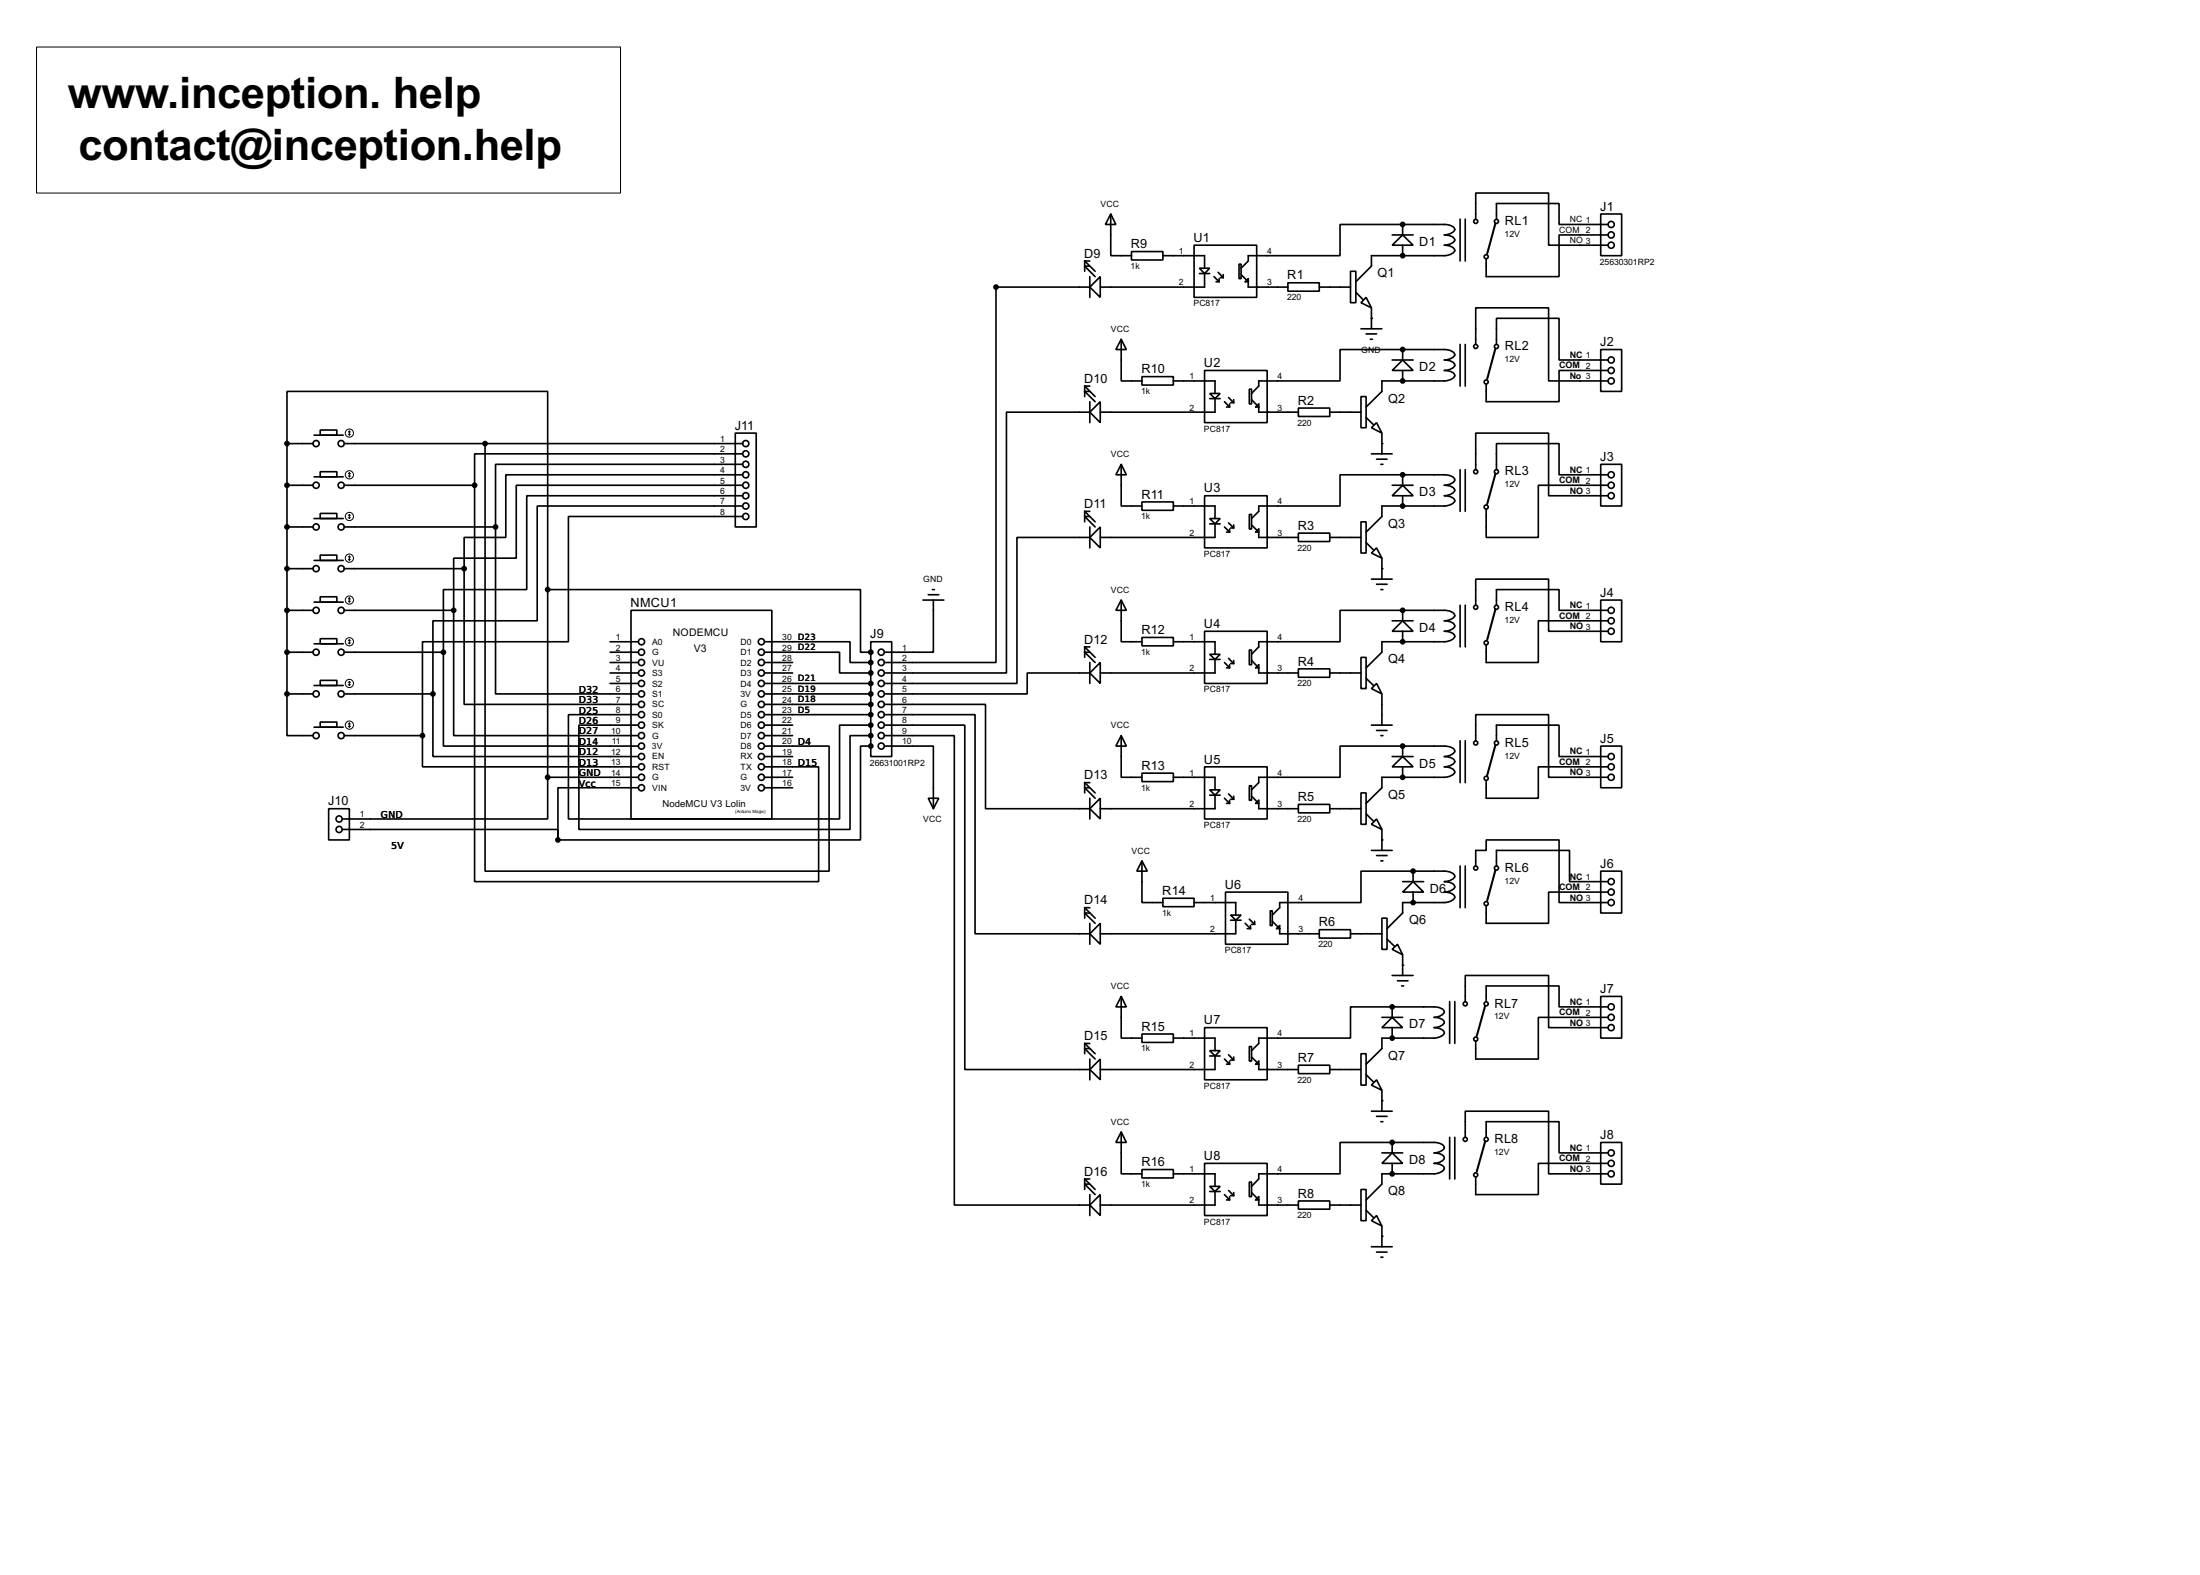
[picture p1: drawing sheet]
<svg xmlns="http://www.w3.org/2000/svg" width="536mm" height="383mm" viewBox="0 0 536 383" stroke-linecap="round" stroke-linejoin="round" font-family="sans-serif">
<g fill="none" stroke="#000" stroke-width=".4">
<path d="M270.6 52.1l1.2 2.6h-2.5zM270.6 52.1v10.2h5M290.9 59.7h15.2v12.7h-15.2zM339.1 59.7l2.6-2.5 2.5 2.5zM339.1 57.2h5.1M341.7 54.7h-15.3v7.6h-22.3v1.3l-1.8 1.7M341.7 54.7h10.7a2.03 2.03 0 0 1 2 1.2 2.7 2.7 0 0 1-2.6 1.3h.6a2.03 2.03 0 0 1 2 1.3 2.68 2.68 0 0 1-2.6 1.2h.6a2.06 2.06 0 0 1 2 1.3 2.68 2.68 0 0 1-2.6 1.3h-17.7v2.5l-3.8 3.8M341.7 54.7v2.5M341.7 59.7v2.6M355.7 53.4v10.2M356.9 53.4v10.2M359.5 53.4v-6.4h17.7v12.7h14.5"/>
<path d="M364.5 53.4v-3.8h15.3v5.1h11.9M389.9 52.1h5.1v10.2h-5.1zM391.7 57.2h-11.9v10.2h-17.8v-4.4M264.2 63.6l2.6 2.5M264.2 63.6h1.3M264.2 63.6v2.5M265.5 69.9h-22.9v91.4h-27.2M265.5 67.4v5M265.5 64.8h-1.3l2.6 2.6M268 67.4v5l-2.5-2.5zM275.6 61.3h7.7v2h-7.7zM283.3 62.3h10.1v3"/>
<path d="M292.2 65.3h2.5l-1.3 1.3zM292.2 66.6h2.5M293.4 66.6v3.3h-25.4M295.7 67.4l1.3 1.2M296.2 68.6h.8M296.7 66.3l1.3 1.3M297 67.9v.7M297.2 67.6h.8M298 66.9v.7M301.8 64.3h.5v3.6h-.5zM302.3 66.9l1.8 1.7h-.8l.8-.7v2h9.6M313.7 68.9h7.7v2h-7.7z"/>
<path d="M321.4 69.9h7.6M329 66.1h1.3v7.6h-1.3zM330.3 71.2l1.7 1.8M332.8 72.4l1.3 2.6-2.6-1.3zM334.1 75v5.1M264.2 94v2.6M264.2 94l2.6 2.6M264.2 94h1.3M265.5 97.8v5.1M265.5 95.3h-1.3l2.6 2.5M268 97.8v5.1l-2.5-2.5zM273.1 82.6l1.3 2.5h-2.6z"/>
<path d="M273.1 82.6v10.2h5.1M278.2 91.7h7.6v2.1h-7.6zM285.8 92.8h10.2v3M293.4 90.2h15.3v12.7h-15.3zM294.7 95.8h2.5l-1.2 1.3zM294.7 97.1h2.5M296 97.1v3.3h-28M298.3 97.8l1.2 1.3M298.8 99.1h.7M299.3 96.8l1.2 1.3M299.5 98.4v.7M299.8 98.1h.7"/>
<path d="M300.5 97.3v.8M304.3 94.8h.6v3.6h-.6zM304.9 97.3l1.7 1.8h-.7l.7-.7v2h9.7M316.3 99.4h7.6v2h-7.6zM331.5 96.6h1.3v7.6h-1.3zM331.5 80.1h5.1M332.8 81.3h2.5M333.8 82.6h.5M339.1 87.7h5.1M341.7 87.7l2.5 2.5h-5.1zM341.7 85.1h-15.3v7.7h-19.8v1.2l-1.7 1.8M341.7 85.1h10.7a2.06 2.06 0 0 1 2 1.3 2.68 2.68 0 0 1-2.6 1.3h.6a2 2 0 0 1 2 1.3 2.68 2.68 0 0 1-2.6 1.2h.6a2.03 2.03 0 0 1 2 1.3 2.61 2.61 0 0 1-2.6 1.3h-15.2v2.5l-3.8 3.8"/>
<path d="M341.7 85.1v2.6M341.7 90.2v2.6M355.7 83.9v10.1M356.9 83.9v10.1M359.5 83.9v-8.9h17.7v17.8h14.5M364.5 83.9v-6.4h15.3v10.2h11.9M389.9 85.1h5.1v10.2h-5.1zM391.7 90.2h-11.9v7.6h-17.8v-4.3M69.9 108v-12.7h63.5v48.3M69.9 118.2h6.4M69.9 108v61M69.9 108h6.4"/>
<path d="M76.5 116.1h7.1M76.5 106h7.1M78 114.9h4.1v1.2h-4.1zM78 104.7h4.1v1.3h-4.1zM83.9 118.2h31.7M83.9 108h97M115.6 118.2v96.5h83.8v-28h-13.2M118.2 108v104.1h83.8v-30.4h-15.8M179.1 105.5h5.1v22.8h-5.1zM180.9 110.5h-65.3v7.7M180.9 113.1h-60.2v15.2M180.9 115.6h-57.7v15.3h-10.1v7.6"/>
<path d="M180.9 118.2h-55.1v17.7h-15.3v12.7M265.5 100.4h-20.3v63.5h-29.8M273.1 113.1l1.3 2.5h-2.6zM273.1 113.1v10.1h5.1M323.9 100.4h7.6M332.8 101.7l1.8 1.7M334.1 104.2l1.2-1.3 1.3 2.6zM334.1 110.5h5M335.3 111.8h2.6M336.4 113.1h.5M336.6 105.5v5M339.1 118.2h5.1"/>
<path d="M341.7 118.2l2.5 2.5h-5.1zM341.7 115.6h-15.3v7.6h-19.8v1.3l-1.7 1.8M341.7 115.6h10.7a2.03 2.03 0 0 1 2 1.3 2.61 2.61 0 0 1-2.6 1.3h.6a2.03 2.03 0 0 1 2 1.2 2.7 2.7 0 0 1-2.6 1.3h.6a2.03 2.03 0 0 1 2 1.3 2.68 2.68 0 0 1-2.6 1.2h-15.2v2.6l-3.8 3.8M341.7 115.6v2.6M355.7 114.4v10.1M356.9 114.4v10.1M359.5 114.4v-8.9h17.7v15.2h14.5M364.5 114.4v-6.4h15.3v7.6h11.9M389.9 113.1h5.1v10.1h-5.1zM391.7 118.2h-17v12.7h-12.7v-6.9M69.9 128.3h6.4M69.9 138.5h6.4"/>
<path d="M76.5 126.3h7.1M76.5 136.5h7.1M78 125h4.1v1.3h-4.1zM78 135.2h4.1v1.3h-4.1zM83.9 128.3h36.8M83.9 138.5h29.2M113.1 138.5v33h42.4M120.7 128.3v40.7h34.8M180.9 120.7h-52.6v22.9h-20.3v15.2M180.9 123.2h-50v28h-25.4v17.8M180.9 125.8h-42.4v30.5h-35.6v22.8M264.2 124.5v2.6"/>
<path d="M264.2 124.5l2.6 2.6M264.2 124.5h1.3M265.5 130.9h-17.8v35.5h-32.3M265.5 128.3v5.1M265.5 125.8h-1.3l2.6 2.5M268 128.3v5.1l-2.5-2.5zM278.2 122.2h7.6v2.1h-7.6zM285.8 123.2h10.2v3.1M293.4 120.7h15.3v12.7h-15.3zM294.7 126.3h2.5l-1.2 1.3zM294.7 127.6h2.5M296 127.6v3.3h-28"/>
<path d="M298.3 128.3l1.2 1.3M298.8 129.6h.7M299.3 127.3l1.2 1.3M299.5 128.8v.8M299.8 128.6h.7M300.5 127.8v.8M304.3 125.3h.6v3.5h-.6zM304.9 127.8l1.7 1.8h-.7l.7-.8v2.1h9.7M316.3 129.8h7.6v2.1h-7.6zM323.9 130.9h7.6M331.5 127.1h1.3v7.6h-1.3zM332.8 132.1l1.8 1.8"/>
<path d="M334.1 134.7l1.2-1.3 1.3 2.5zM336.6 135.9v5.1M341.7 120.7v2.5M69.9 148.6h6.4M69.9 158.8h6.4M76.5 146.6h7.1M76.5 156.8h7.1M78 145.3h4.1v1.3h-4.1zM78 155.5h4.1v1.3h-4.1zM83.9 148.6h26.6M83.9 158.8h24.1M108 158.8v22.9h47.5"/>
<path d="M110.5 148.6v30.5h45M133.4 143.6h76.2v15.2h2.5M133.4 143.6v45.7M148.6 156.3h6.9M148.6 158.8h6.9M153.7 148.6h34.3v50.8h-34.3zM186.2 156.3h20.9v5h5M186.2 158.8h18.3v5.1h7.6M212.1 156.3h5.1v27.9h-5.1zM224.8 146.1h5.1M226.1 144.8h2.6M227.1 143.6h.5"/>
<path d="M227.4 146.1v12.7h-12M264.2 157.5v2.6M264.2 157.5l2.6 2.6M264.2 157.5h1.3M265.5 158.8h-1.3l2.6 2.5M273.1 146.1l1.3 2.5h-2.6zM273.1 146.1v10.2h5.1M278.2 155.2h7.6v2.1h-7.6zM285.8 156.3h10.2v3M293.4 153.7h15.3v12.7h-15.3zM294.7 159.3h2.5l-1.2 1.3zM304.3 158.3h.6v3.6h-.6z"/>
<path d="M334.1 141h5M335.3 142.3h2.6M336.4 143.6h.5M339.1 151.2h5.1M341.7 151.2l2.5 2.5h-5.1zM341.7 148.6h-15.3v7.7h-19.8v1.2l-1.7 1.8M341.7 148.6h10.7a2.06 2.06 0 0 1 2 1.3 2.68 2.68 0 0 1-2.6 1.3h.6a2 2 0 0 1 2 1.3 2.68 2.68 0 0 1-2.6 1.2h.6a2.03 2.03 0 0 1 2 1.3 2.61 2.61 0 0 1-2.6 1.3h-15.2v2.5l-3.8 3.8M341.7 148.6v2.6M341.7 153.7v2.6M355.7 147.4v10.1M356.9 147.4v10.1M359.5 147.4v-6.4h17.7v12.7h14.5"/>
<path d="M364.5 147.4v-3.8h15.3v5h11.9M389.9 146.1h5.1v10.2h-5.1zM391.7 151.2h-17v10.1h-12.7v-4.3M69.9 169v10.1h6.4M69.9 169h6.4M76.5 166.9h7.1M76.5 177.1h7.1M78 165.7h4.1v1.2h-4.1zM78 175.8h4.1v1.3h-4.1zM83.9 169h21.6M83.9 179.1h19M102.9 179.1v7.6h52.6"/>
<path d="M105.5 169v15.2h50M148.6 163.9h6.9M148.6 166.4h6.9M148.6 161.3h6.9M155.5 174h-17v25.4h66v-22.8h7.6M155.5 176.6h-14.5v25.4h66.1v-22.9h5M186.2 163.9h6.9M186.2 174h25.9M186.2 166.4h25.9M186.2 169h25.9M186.2 171.5h25.9M186.2 179.1h6.9"/>
<path d="M186.2 176.6h6.9M186.2 161.3h6.9M215.4 171.5h24.7v25.4h25.4M215.4 174h22.1v53.4h28M215.4 176.6h19.6v83.8h30.5M215.4 179.1h17.1v114.3h33M265.5 163.9h-15.3v5.1h-34.8M265.5 161.3v5.1M268 161.3v5.1l-2.5-2.5zM273.1 179.1l1.3 2.6h-2.6zM273.1 179.1v10.2h5.1M294.7 160.6h2.5"/>
<path d="M296 160.6v3.3h-28M298.3 161.3l1.2 1.3M298.8 162.6h.7M299.3 160.3l1.2 1.3M299.5 161.9v.7M299.8 161.6h.7M300.5 160.8v.8M304.9 160.8l1.7 1.8h-.7l.7-.7v2h9.7M316.3 162.9h7.6v2h-7.6zM323.9 163.9h7.6M331.5 160.1h1.3v7.6h-1.3zM332.8 165.2l1.8 1.7"/>
<path d="M334.1 167.7l1.2-1.3 1.3 2.6zM334.1 176.6h5M335.3 177.9h2.6M336.4 179.1h.5M336.6 169v7.6M80.1 196.9h5v7.6h-5zM133.4 189.3v10.1h-50M133.4 189.3h22.1M155.5 191.8h-19.6v12.7M186.2 189.3h6.9M186.2 184.2h6.9M186.2 191.8h6.9"/>
<path d="M212.1 181.7h-2.5v22.8h-73.7M215.4 181.7h12v15.2M226.1 194.4h2.6l-1.3 2.5zM264.2 190.6v2.5M264.2 190.6l2.6 2.5M264.2 190.6h1.3M265.5 194.4v5M265.5 191.8h-1.3l2.6 2.6M268 194.4v5l-2.5-2.5zM278.2 188.3h7.6v2h-7.6zM285.8 189.3h10.2v3M293.4 186.7h15.3v12.7h-15.3z"/>
<path d="M294.7 192.3h2.5l-1.2 1.3zM294.7 193.6h2.5M296 193.6v3.3h-28M298.3 194.4l1.2 1.2M298.8 195.6h.7M299.3 193.3l1.2 1.3M299.5 194.9v.7M299.8 194.6h.7M300.5 193.9v.7M304.3 191.3h.6v3.6h-.6zM304.9 193.9l1.7 1.7h-.7l.7-.7v2h9.7M316.3 195.9h7.6v2h-7.6z"/>
<path d="M323.9 196.9h7.6M331.5 193.1h1.3v7.6h-1.3zM332.8 198.2l1.8 1.8M335.3 199.4l1.3 2.6-2.5-1.3zM339.1 186.7l2.6-2.5 2.5 2.5zM339.1 184.2h5.1M341.7 181.7h-15.3v7.6h-19.8v1.3l-1.7 1.7M341.7 181.7h10.7a2.03 2.03 0 0 1 2 1.2 2.7 2.7 0 0 1-2.6 1.3h.6a2.03 2.03 0 0 1 2 1.3 2.68 2.68 0 0 1-2.6 1.2h.6a2.06 2.06 0 0 1 2 1.3 2.68 2.68 0 0 1-2.6 1.3h-15.2v2.5l-3.8 3.8M341.7 181.7v2.5M341.7 186.7v2.6M355.7 180.4v10.2M356.9 180.4v10.2"/>
<path d="M359.5 180.4v-6.4h17.7v15.3h14.5M364.5 180.4v-3.8h15.3v7.6h11.9M389.9 181.7h5.1v10.1h-5.1zM391.7 186.7h-17v7.7h-12.7v-4.4M83.4 202h52.5v2.5M278.2 209.6l1.3 2.5h-2.6zM278.2 209.6v10.2h5.1M283.3 218.7h7.6v2.1h-7.6zM290.9 219.8h10.1v3M298.5 217.2h15.2v12.7h-15.2zM334.1 207.1h5M335.3 208.3h2.6"/>
<path d="M336.4 209.6h.5M336.6 202v5.1M341.7 217.2l2.5-2.5 2.6 2.5zM341.7 214.7h5.1M344.2 212.1h-12.7v7.7h-19.8v1.2l-1.8 1.8M344.2 212.1h8.2a2.06 2.06 0 0 1 2 1.3 2.68 2.68 0 0 1-2.6 1.3h.6a2 2 0 0 1 2 1.3 2.68 2.68 0 0 1-2.6 1.2h.6a2.03 2.03 0 0 1 2 1.3 2.61 2.61 0 0 1-2.6 1.3h-10.1v2.5l-3.8 3.8M344.2 212.1v2.6M344.2 217.2v2.6M355.7 210.9v10.1M356.9 210.9v10.1M359.5 210.9v-3.8h2.5v-2.6h17.8v15.3h11.9M364.5 210.9v-3.8h17.8v7.6h9.4"/>
<path d="M389.9 212.1h5.1v10.2h-5.1zM391.7 217.2h-14.5v7.6h-15.2v-4.3M264.2 221v2.6M264.2 221l2.6 2.6M264.2 221h1.3M265.5 224.8v5.1M265.5 222.3h-1.3l2.6 2.5M268 224.8v5.1l-2.5-2.5zM299.8 222.8h2.5l-1.3 1.3zM299.8 224.1h2.5M301 224.1v3.3h-33M303.3 224.8l1.3 1.3"/>
<path d="M303.8 226.1h.8M304.3 223.8l1.3 1.3M304.6 225.4v.7M304.9 225.1h.7M305.6 224.3v.8M309.4 221.8h.5v3.6h-.5zM309.9 224.3l1.8 1.8h-.7l.7-.7v2h9.7M321.4 226.4h7.6v2h-7.6zM329 227.4h7.6M336.6 223.6h1.3v7.6h-1.3zM337.9 228.7l1.8 1.7M339.1 231.2l1.3-1.3 1.3 2.6z"/>
<path d="M339.1 237.5h5.1M340.4 238.8h2.6M341.7 232.5v5M264.2 254.1v2.5M264.2 254.1l2.6 2.5M264.2 254.1h1.3M265.5 257.9v5M265.5 255.3h-1.3l2.6 2.6M268 257.9v5l-2.5-2.5zM273.1 242.6l1.3 2.6h-2.6zM273.1 242.6v10.2h5.1M278.2 251.8h7.6v2h-7.6z"/>
<path d="M285.8 252.8h10.2v3M293.4 250.2h15.3v12.7h-15.3zM294.7 255.8h2.5l-1.2 1.3zM294.7 257.1h2.5M296 257.1v3.3h-28M298.3 257.9l1.2 1.2M298.8 259.1h.7M299.3 256.8l1.2 1.3M299.5 258.4v.7M299.8 258.1h.7M300.5 257.4v.7M304.3 254.8h.6v3.6h-.6z"/>
<path d="M304.9 257.4l1.7 1.7h-.7l.7-.7v2h9.7M316.3 259.4h7.6v2h-7.6zM331.5 256.6h1.3v7.6h-1.3zM336.6 250.2l2.5-2.5 2.6 2.5zM336.6 247.7h5.1M339.1 245.2h-10.1v7.6h-22.4v1.3l-1.7 1.7M339.1 245.2h10.8a2.01 2.01 0 0 1 1.9 1.2 2.66 2.66 0 0 1-2.5 1.3h.6a2.01 2.01 0 0 1 1.9 1.3 2.65 2.65 0 0 1-2.5 1.2h.6a2.05 2.05 0 0 1 1.9 1.3 2.65 2.65 0 0 1-2.5 1.3h-12.7v2.5l-3.8 3.8M339.1 245.2v2.5M339.1 250.2v2.6M341.4 240.1h.5M353.1 243.9v10.2M354.4 243.9v10.2"/>
<path d="M356.9 243.9v-6.4h20.3v12.7h14.5M362 243.9v-3.8h17.8v5.1h11.9M389.9 242.6h5.1v10.2h-5.1zM391.7 247.7h-17v10.2h-15.2v-4.4M273.1 275.6l1.3 2.6h-2.6zM273.1 275.6v10.2h5.1M323.9 260.4h7.6M332.8 261.7l1.8 1.8M334.1 270.6h5M335.3 262.9l1.3 2.6-2.5-1.3zM335.3 271.8h2.6M336.4 273.1h.5"/>
<path d="M336.6 265.5v5.1M339.1 278.2h-12.7v7.6h-19.8v1.3l-1.7 1.8M339.1 278.2h10.8a1.98 1.98 0 0 1 1.9 1.3 2.65 2.65 0 0 1-2.5 1.2h.6a2.01 2.01 0 0 1 1.9 1.3 2.58 2.58 0 0 1-2.5 1.3h.6a2.01 2.01 0 0 1 1.9 1.2 2.66 2.66 0 0 1-2.5 1.3h-12.7v2.5l-3.8 3.9M339.1 278.2v2.5M353.1 276.9v10.2M354.4 276.9v10.2M356.9 276.9v-6.3h20.3v15.2h14.5M362 276.9v-3.8h17.8v7.6h11.9M389.9 278.2h5.1v10.1h-5.1zM264.2 287.1v2.5M264.2 287.1l2.6 2.5M264.2 287.1h1.3"/>
<path d="M265.5 290.9v5.1M265.5 288.3h-1.3l2.6 2.6M268 290.9v5.1l-2.5-2.6zM278.2 284.8h7.6v2h-7.6zM285.8 285.8h10.2v3.1M293.4 283.3h15.3v12.7h-15.3zM294.7 288.9h2.5l-1.2 1.2zM294.7 290.1h2.5M296 290.1v3.3h-28M298.3 290.9l1.2 1.3M298.8 292.2h.7M299.3 289.9l1.2 1.2"/>
<path d="M299.5 291.4v.8M299.8 291.1h.7M300.5 290.4v.7M304.3 287.8h.6v3.6h-.6zM304.9 290.4l1.7 1.8h-.7l.7-.8v2h9.7M316.3 292.4h7.6v2h-7.6zM323.9 293.4h7.6M331.5 289.6h1.3v7.6h-1.3zM332.8 294.7l1.8 1.8M334.1 297.2l1.2-1.2 1.3 2.5zM336.6 298.5v5.1M336.6 280.7h5.1"/>
<path d="M339.1 280.7l2.6 2.6h-5.1zM339.1 283.3v2.5M391.7 283.3h-17v7.6h-15.2v-4.3M334.1 303.6h5M335.3 304.9h2.6M336.4 306.1h.5"/>
<circle cx="359.4" cy="53.9" r=".5"/>
<circle cx="364.5" cy="53.9" r=".5"/>
<circle cx="392.4" cy="59.7" r=".75"/>
<circle cx="392.4" cy="57.2" r=".75"/>
<circle cx="392.4" cy="54.7" r=".75"/>
<circle cx="362" cy="62.5" r=".5"/>
<circle cx="359.4" cy="84.4" r=".5"/>
<circle cx="362" cy="93" r=".5"/>
<circle cx="364.5" cy="84.4" r=".5"/>
<circle cx="392.4" cy="92.8" r=".75"/>
<circle cx="392.4" cy="87.7" r=".75"/>
<circle cx="392.4" cy="90.2" r=".75"/>
<circle cx="77" cy="118.2" r=".75"/>
<circle cx="77" cy="108" r=".75"/>
<circle cx="83.1" cy="118.2" r=".75"/>
<circle cx="83.1" cy="108" r=".75"/>
<circle cx="181.6" cy="108" r=".75"/>
<circle cx="181.6" cy="115.6" r=".75"/>
<circle cx="181.6" cy="110.5" r=".75"/>
<circle cx="181.6" cy="118.2" r=".75"/>
<circle cx="181.6" cy="113.1" r=".75"/>
<circle cx="359.4" cy="114.9" r=".5"/>
<circle cx="364.5" cy="114.9" r=".5"/>
<circle cx="392.4" cy="118.2" r=".75"/>
<circle cx="392.4" cy="115.6" r=".75"/>
<circle cx="77" cy="128.3" r=".75"/>
<circle cx="77" cy="138.5" r=".75"/>
<circle cx="83.1" cy="128.3" r=".75"/>
<circle cx="83.1" cy="138.5" r=".75"/>
<circle cx="181.6" cy="125.8" r=".75"/>
<circle cx="181.6" cy="120.7" r=".75"/>
<circle cx="181.6" cy="123.2" r=".75"/>
<circle cx="362" cy="123.5" r=".5"/>
<circle cx="392.4" cy="120.7" r=".75"/>
<circle cx="77" cy="148.6" r=".75"/>
<circle cx="77" cy="158.8" r=".75"/>
<circle cx="83.1" cy="148.6" r=".75"/>
<circle cx="83.1" cy="158.8" r=".75"/>
<circle cx="156.2" cy="156.3" r=".75"/>
<circle cx="156.2" cy="158.8" r=".75"/>
<circle cx="185.4" cy="158.8" r=".75"/>
<circle cx="185.4" cy="156.3" r=".75"/>
<circle cx="214.6" cy="158.8" r=".75"/>
<circle cx="359.4" cy="147.9" r=".5"/>
<circle cx="362" cy="156.5" r=".5"/>
<circle cx="364.5" cy="147.9" r=".5"/>
<circle cx="392.4" cy="148.6" r=".75"/>
<circle cx="392.4" cy="153.7" r=".75"/>
<circle cx="392.4" cy="151.2" r=".75"/>
<circle cx="77" cy="179.1" r=".75"/>
<circle cx="77" cy="169" r=".75"/>
<circle cx="83.1" cy="169" r=".75"/>
<circle cx="83.1" cy="179.1" r=".75"/>
<circle cx="156.2" cy="163.9" r=".75"/>
<circle cx="156.2" cy="179.1" r=".75"/>
<circle cx="156.2" cy="166.4" r=".75"/>
<circle cx="156.2" cy="171.5" r=".75"/>
<circle cx="156.2" cy="161.3" r=".75"/>
<circle cx="156.2" cy="169" r=".75"/>
<circle cx="156.2" cy="174" r=".75"/>
<circle cx="156.2" cy="176.6" r=".75"/>
<circle cx="185.4" cy="171.5" r=".75"/>
<circle cx="185.4" cy="179.1" r=".75"/>
<circle cx="185.4" cy="166.4" r=".75"/>
<circle cx="185.4" cy="163.9" r=".75"/>
<circle cx="185.4" cy="174" r=".75"/>
<circle cx="185.4" cy="161.3" r=".75"/>
<circle cx="185.4" cy="176.6" r=".75"/>
<circle cx="185.4" cy="169" r=".75"/>
<circle cx="214.6" cy="161.3" r=".75"/>
<circle cx="214.6" cy="169" r=".75"/>
<circle cx="214.6" cy="171.5" r=".75"/>
<circle cx="214.6" cy="166.4" r=".75"/>
<circle cx="214.6" cy="174" r=".75"/>
<circle cx="214.6" cy="163.9" r=".75"/>
<circle cx="214.6" cy="176.6" r=".75"/>
<circle cx="214.6" cy="179.1" r=".75"/>
<circle cx="82.6" cy="199.4" r=".75"/>
<circle cx="156.2" cy="191.8" r=".75"/>
<circle cx="156.2" cy="181.7" r=".75"/>
<circle cx="156.2" cy="184.2" r=".75"/>
<circle cx="156.2" cy="186.7" r=".75"/>
<circle cx="156.2" cy="189.3" r=".75"/>
<circle cx="185.4" cy="186.7" r=".75"/>
<circle cx="185.4" cy="184.2" r=".75"/>
<circle cx="185.4" cy="189.3" r=".75"/>
<circle cx="185.4" cy="191.8" r=".75"/>
<circle cx="185.4" cy="181.7" r=".75"/>
<circle cx="214.6" cy="181.7" r=".75"/>
<circle cx="359.4" cy="180.9" r=".5"/>
<circle cx="362" cy="189.5" r=".5"/>
<circle cx="364.5" cy="180.9" r=".5"/>
<circle cx="392.4" cy="186.7" r=".75"/>
<circle cx="392.4" cy="189.3" r=".75"/>
<circle cx="392.4" cy="184.2" r=".75"/>
<circle cx="82.6" cy="202" r=".75"/>
<circle cx="359.4" cy="211.4" r=".5"/>
<circle cx="364.5" cy="211.4" r=".5"/>
<circle cx="392.4" cy="214.7" r=".75"/>
<circle cx="392.4" cy="217.2" r=".75"/>
<circle cx="392.4" cy="219.8" r=".75"/>
<circle cx="362" cy="220" r=".5"/>
<circle cx="356.9" cy="244.4" r=".5"/>
<circle cx="359.4" cy="253" r=".5"/>
<circle cx="362" cy="244.4" r=".5"/>
<circle cx="392.4" cy="245.2" r=".75"/>
<circle cx="392.4" cy="250.2" r=".75"/>
<circle cx="392.4" cy="247.7" r=".75"/>
<circle cx="356.9" cy="277.4" r=".5"/>
<circle cx="362" cy="277.4" r=".5"/>
<circle cx="359.4" cy="286.1" r=".5"/>
<circle cx="392.4" cy="283.3" r=".75"/>
<circle cx="392.4" cy="280.7" r=".75"/>
<circle cx="392.4" cy="285.8" r=".75"/>
</g>
<g fill="#000">
<circle cx="341.7" cy="54.7" r=".2"/>
<circle cx="334.1" cy="77.5" r=".2"/>
<circle cx="341.7" cy="62.3" r=".2"/>
<circle cx="341.7" cy="85.1" r=".2"/>
<circle cx="341.7" cy="92.8" r=".2"/>
<circle cx="336.6" cy="108" r=".2"/>
<circle cx="341.7" cy="115.6" r=".2"/>
<circle cx="336.6" cy="138.5" r=".2"/>
<circle cx="341.7" cy="123.2" r=".2"/>
<circle cx="341.7" cy="148.6" r=".2"/>
<circle cx="341.7" cy="156.3" r=".2"/>
<circle cx="341.7" cy="181.7" r=".2"/>
<circle cx="341.7" cy="189.3" r=".2"/>
<circle cx="336.6" cy="204.5" r=".2"/>
<circle cx="344.2" cy="219.8" r=".2"/>
<circle cx="344.2" cy="212.1" r=".2"/>
<circle cx="341.7" cy="235" r=".2"/>
<circle cx="339.1" cy="252.8" r=".2"/>
<circle cx="339.1" cy="245.2" r=".2"/>
<circle cx="336.6" cy="268" r=".2"/>
<circle cx="339.1" cy="278.2" r=".2"/>
<circle cx="339.1" cy="285.8" r=".2"/>
<circle cx="336.6" cy="301" r=".2"/>
</g>
<path d="M364.3 54.4l-2 7.4M364.3 84.9l-2 7.4M364.3 115.4l-2 7.3M364.3 148.4l-2 7.4M364.3 181.4l-2 7.4M364.3 211.9l-2 7.4M361.8 244.9l-2.1 7.4M361.8 277.9l-2.1 7.4" fill="none" stroke="#000" stroke-width=".5"/>
<g fill="#000" stroke="#000" stroke-width=".4">
<circle cx="341.6" cy="54.7" r=".5"/>
<circle cx="242.6" cy="69.9" r=".5"/>
<circle cx="341.6" cy="62.3" r=".5"/>
<circle cx="341.6" cy="85.1" r=".5"/>
<circle cx="341.6" cy="92.8" r=".5"/>
<circle cx="69.9" cy="118.2" r=".5"/>
<circle cx="69.9" cy="108" r=".5"/>
<circle cx="115.6" cy="118.2" r=".5"/>
<circle cx="118.1" cy="108" r=".5"/>
<circle cx="341.6" cy="115.6" r=".5"/>
<circle cx="69.9" cy="128.3" r=".5"/>
<circle cx="69.9" cy="138.5" r=".5"/>
<circle cx="113" cy="138.5" r=".5"/>
<circle cx="120.7" cy="128.3" r=".5"/>
<circle cx="341.6" cy="123.2" r=".5"/>
<circle cx="69.9" cy="148.6" r=".5"/>
<circle cx="69.9" cy="158.8" r=".5"/>
<circle cx="108" cy="158.8" r=".5"/>
<circle cx="110.5" cy="148.6" r=".5"/>
<circle cx="133.4" cy="143.6" r=".5"/>
<circle cx="212.1" cy="158.8" r=".5"/>
<circle cx="341.6" cy="156.3" r=".5"/>
<circle cx="341.6" cy="148.6" r=".5"/>
<circle cx="69.9" cy="169" r=".5"/>
<circle cx="102.9" cy="179.1" r=".5"/>
<circle cx="105.4" cy="169" r=".5"/>
<circle cx="212.1" cy="179.1" r=".5"/>
<circle cx="212.1" cy="166.4" r=".5"/>
<circle cx="212.1" cy="171.5" r=".5"/>
<circle cx="212.1" cy="161.3" r=".5"/>
<circle cx="212.1" cy="174" r=".5"/>
<circle cx="212.1" cy="169" r=".5"/>
<circle cx="212.1" cy="163.9" r=".5"/>
<circle cx="212.1" cy="176.6" r=".5"/>
<circle cx="133.4" cy="189.3" r=".5"/>
<circle cx="212.1" cy="181.7" r=".5"/>
<circle cx="341.6" cy="181.7" r=".5"/>
<circle cx="341.6" cy="189.3" r=".5"/>
<circle cx="135.9" cy="204.5" r=".5"/>
<circle cx="344.2" cy="212.1" r=".5"/>
<circle cx="344.2" cy="219.8" r=".5"/>
<circle cx="339.1" cy="252.8" r=".5"/>
<circle cx="339.1" cy="245.2" r=".5"/>
<circle cx="339.1" cy="278.2" r=".5"/>
<circle cx="339.1" cy="285.8" r=".5"/>
</g>
<g fill="none" stroke="#000" stroke-width=".24">
<path d="M8.9 11.5h142.3v35.5h-142.3zM84.9 115.9l.2 .2M84.9 105.7l.2 .3M85.1 105v1M85.1 115.1v1M85.1 115.1l-.2 .3M85.1 115.1l.3 .3M85.1 105l-.2 .2M85.1 105l.3 .2M85.4 115.9l-.3 .2M85.4 105.7l-.3 .3M84.9 126l.2 .3"/>
<path d="M84.9 136.2l.2 .3M85.1 125.3v1M85.1 135.4v1.1M85.1 125.3l-.2 .2M85.1 125.3l.3 .2M85.1 135.4l-.2 .3M85.1 135.4l.3 .3M85.4 126l-.3 .3M85.4 136.2l-.3 .3M84.9 146.4l.2 .2M84.9 156.5l.2 .3M85.1 145.6v1"/>
<path d="M85.1 155.8v1M85.1 145.6l-.2 .3M85.1 145.6l.3 .3M85.1 155.8l-.2 .2M85.1 155.8l.3 .2M85.4 146.4l-.3 .2M85.4 156.5l-.3 .3M84.9 166.7l.2 .2M84.9 176.8l.2 .3M85.1 165.9v1M85.1 176.1v1M85.1 165.9l-.2 .3"/>
<path d="M85.1 165.9l.3 .3M85.1 176.1l-.2 .2M85.1 176.1l.3 .2M85.4 166.7l-.3 .2M85.4 176.8l-.3 .3"/>
<circle cx="85.1" cy="115.6" r="1"/>
<circle cx="85.1" cy="105.5" r="1"/>
<circle cx="85.1" cy="135.9" r="1"/>
<circle cx="85.1" cy="125.8" r="1"/>
<circle cx="85.1" cy="146.1" r="1"/>
<circle cx="85.1" cy="156.3" r="1"/>
<circle cx="85.1" cy="166.4" r="1"/>
<circle cx="85.1" cy="176.6" r="1"/>
</g>
<g font-size="11.9">
<text x="16.6" y="26.3">www.inception. help</text>
<text x="19.1" y="39">contact@inception.help</text>
</g>
<g font-size="3.5">
<text x="389.8" y="51.3">J1</text>
<text x="290.7" y="58.9">U1</text>
<text x="345.7" y="59.9">D1</text>
<text x="366.6" y="54.8">RL1</text>
<text x="264.1" y="62.8">D9</text>
<text x="275.5" y="60.5">R9</text>
<text x="313.6" y="68.1">R1</text>
<text x="335.6" y="67.5">Q1</text>
<text x="293.3" y="89.4">U2</text>
<text x="366.6" y="85.3">RL2</text>
<text x="389.8" y="84.3">J2</text>
<text x="264.1" y="93.2">D10</text>
<text x="278" y="90.9">R10</text>
<text x="345.7" y="90.3">D2</text>
<text x="316.1" y="98.6">R2</text>
<text x="338.1" y="98">Q2</text>
<text x="179" y="104.7">J11</text>
<text x="389.8" y="112.2">J3</text>
<text x="293.3" y="119.9">U3</text>
<text x="366.6" y="115.7">RL3</text>
<text x="264.1" y="123.7">D11</text>
<text x="278" y="121.4">R11</text>
<text x="345.7" y="120.9">D3</text>
<text x="316.1" y="129">R3</text>
<text x="338.1" y="128.4">Q3</text>
<text x="153.6" y="147.8">NMCU1</text>
<text x="366.6" y="148.8">RL4</text>
<text x="389.8" y="145.3">J4</text>
<text x="212" y="155.5">J9</text>
<text x="278" y="154.4">R12</text>
<text x="293.3" y="152.9">U4</text>
<text x="345.7" y="153.8">D4</text>
<text x="264.1" y="156.7">D12</text>
<text x="338.1" y="161.5">Q4</text>
<text x="316.1" y="162.1">R4</text>
<text x="293.3" y="185.9">U5</text>
<text x="366.6" y="181.8">RL5</text>
<text x="389.8" y="180.9">J5</text>
<text x="264.1" y="189.8">D13</text>
<text x="278" y="187.5">R13</text>
<text x="345.7" y="186.9">D5</text>
<text x="79.9" y="196.1">J10</text>
<text x="316.1" y="195.1">R5</text>
<text x="338.1" y="194.5">Q5</text>
<text x="366.6" y="212.3">RL6</text>
<text x="389.8" y="211.3">J6</text>
<text x="264.1" y="220.2">D14</text>
<text x="283.1" y="217.9">R14</text>
<text x="298.4" y="216.4">U6</text>
<text x="348.3" y="217.4">D6</text>
<text x="321.2" y="225.6">R6</text>
<text x="343.2" y="225">Q6</text>
<text x="364" y="245.3">RL7</text>
<text x="389.8" y="241.8">J7</text>
<text x="278" y="251">R15</text>
<text x="293.3" y="249.4">U7</text>
<text x="343.2" y="250.4">D7</text>
<text x="264.1" y="253.3">D15</text>
<text x="316.1" y="258.6">R7</text>
<text x="338.1" y="258">Q7</text>
<text x="364" y="278.3">RL8</text>
<text x="389.8" y="277.4">J8</text>
<text x="264.1" y="286.3">D16</text>
<text x="278" y="284">R16</text>
<text x="293.3" y="282.5">U8</text>
<text x="343.2" y="283.4">D8</text>
<text x="316.1" y="291.6">R8</text>
<text x="338.1" y="291">Q8</text>
</g>
<g font-size="2.9">
<text x="163.9" y="154.9">NODEMCU</text>
<text x="169" y="158.7">V3</text>
</g>
<g font-size="2.7">
<text x="141" y="168.6">D32</text>
<text x="141" y="171.2">D33</text>
<text x="141" y="173.8">D25</text>
<text x="141" y="176.3">D26</text>
<text x="141" y="178.8">D27</text>
<text x="141" y="183.9">D12</text>
<text x="141" y="181.3">D14</text>
<text x="194.4" y="181.3">D4</text>
<text x="141" y="186.5">D13</text>
<text x="141" y="189">GND</text>
<text x="141" y="191.5">Vcc</text>
<text x="194.4" y="186.5">D15</text>
<text x="92.8" y="199.2">GND</text>
<text x="95.3" y="206.8">5V</text>
</g>
<text font-size="2.6" x="161.3" y="196.6">NodeMCU V3 Lolin</text>
<g font-size="2.5">
<text x="379.8" y="89.7">COM 2</text>
<text x="382.3" y="87.1">NC 1</text>
<text x="382.3" y="92.3">No 3</text>
<text x="379.8" y="117.7">COM 2</text>
<text x="382.3" y="115.1">NC 1</text>
<text x="382.3" y="120.2">NO 3</text>
<text x="382.3" y="148.2">NC 1</text>
<text x="379.8" y="150.7">COM 2</text>
<text x="382.3" y="153.2">NO 3</text>
<text x="382.3" y="183.7">NC 1</text>
<text x="379.8" y="186.3">COM 2</text>
<text x="382.3" y="188.7">NO 3</text>
<text x="382.3" y="214.2">NC 1</text>
<text x="379.8" y="216.7">COM 2</text>
<text x="382.3" y="219.3">NO 3</text>
<text x="382.3" y="244.7">NC 1</text>
<text x="379.8" y="247.2">COM 2</text>
<text x="382.3" y="249.8">NO 3</text>
<text x="382.3" y="280.2">NC 1</text>
<text x="379.8" y="282.8">COM 2</text>
<text x="382.3" y="285.3">NO 3</text>
</g>
<g font-size="2.4">
<text x="268" y="50.4">VCC</text>
<text x="366.5" y="57.7">12V</text>
<text x="379.8" y="56.7">COM 2</text>
<text x="382.3" y="54.1">NC 1</text>
<text x="382.3" y="59.2">NO 3</text>
<text x="275.4" y="65.5">1k</text>
<text x="287.2" y="61.9">1</text>
<text x="308.7" y="61.9">4</text>
<text x="389.7" y="64.5">25630301RP2</text>
<text x="287.2" y="69.5">2</text>
<text x="308.7" y="69.5">3</text>
<text x="290.7" y="74.6">PC817</text>
<text x="313.5" y="73.1">220</text>
<text x="270.6" y="80.8">VCC</text>
<text x="331.5" y="85.9">GND</text>
<text x="366.5" y="88.2">12V</text>
<text x="278" y="96">1k</text>
<text x="289.7" y="92.4">1</text>
<text x="311.2" y="92.4">4</text>
<text x="289.7" y="100">2</text>
<text x="311.2" y="100">3</text>
<text x="175.4" y="107.6">1</text>
<text x="293.2" y="105.1">PC817</text>
<text x="316.1" y="103.6">220</text>
<text x="175.4" y="110.1">2</text>
<text x="175.4" y="112.7">3</text>
<text x="270.6" y="111.3">VCC</text>
<text x="175.4" y="115.2">4</text>
<text x="175.4" y="117.8">5</text>
<text x="366.5" y="118.6">12V</text>
<text x="175.4" y="120.3">6</text>
<text x="175.4" y="122.8">7</text>
<text x="175.4" y="125.4">8</text>
<text x="289.7" y="122.8">1</text>
<text x="311.2" y="122.8">4</text>
<text x="278" y="126.4">1k</text>
<text x="289.7" y="130.5">2</text>
<text x="311.2" y="130.5">3</text>
<text x="293.2" y="135.6">PC817</text>
<text x="316.1" y="134.1">220</text>
<text x="224.8" y="141.8">GND</text>
<text x="270.6" y="144.4">VCC</text>
<text x="150" y="155.9">1</text>
<text x="190.6" y="155.9">30 D23</text>
<text x="289.7" y="155.9">1</text>
<text x="311.2" y="155.9">4</text>
<text x="366.5" y="151.7">12V</text>
<text x="150" y="158.4">2</text>
<text x="150" y="160.9">3</text>
<text x="158.8" y="157">A0</text>
<text x="158.8" y="159.5">G</text>
<text x="180.4" y="157">D0</text>
<text x="180.4" y="159.5">D1</text>
<text x="190.6" y="158.4">29 D22</text>
<text x="190.6" y="160.9">28</text>
<text x="219.8" y="158.4">1</text>
<text x="219.8" y="160.9">2</text>
<text x="278" y="159.5">1k</text>
<text x="150" y="163.5">4</text>
<text x="150" y="166">5</text>
<text x="158.8" y="162.1">VU</text>
<text x="158.8" y="164.6">S3</text>
<text x="158.8" y="167.2">S2</text>
<text x="180.4" y="162.1">D2</text>
<text x="180.4" y="164.6">D3</text>
<text x="180.4" y="167.2">D4</text>
<text x="190.6" y="163.5">27</text>
<text x="190.6" y="166">26 D21</text>
<text x="219.8" y="163.5">3</text>
<text x="219.8" y="166">4</text>
<text x="289.7" y="163.5">2</text>
<text x="311.2" y="163.5">3</text>
<text x="316.1" y="167.1">220</text>
<text x="150" y="168.6">6</text>
<text x="150" y="171.1">7</text>
<text x="150" y="173.6">8</text>
<text x="158.8" y="169.7">S1</text>
<text x="158.8" y="172.2">SC</text>
<text x="180.4" y="169.7">3V</text>
<text x="180.4" y="172.2">G</text>
<text x="190.6" y="168.6">25 D19</text>
<text x="190.6" y="171.1">24 D18</text>
<text x="190.6" y="173.6">23 D5</text>
<text x="219.8" y="168.6">5</text>
<text x="219.8" y="171.1">6</text>
<text x="219.8" y="173.6">7</text>
<text x="293.2" y="168.6">PC817</text>
<text x="148.9" y="178.7">10</text>
<text x="150" y="176.2">9</text>
<text x="158.8" y="174.8">S0</text>
<text x="158.8" y="177.3">SK</text>
<text x="158.8" y="179.9">G</text>
<text x="180.4" y="174.8">D5</text>
<text x="180.4" y="177.3">D6</text>
<text x="180.4" y="179.9">D7</text>
<text x="190.6" y="176.2">22</text>
<text x="190.6" y="178.7">21</text>
<text x="219.8" y="176.2">8</text>
<text x="219.8" y="178.7">9</text>
<text x="270.6" y="177.4">VCC</text>
<text x="148.9" y="183.8">12</text>
<text x="149" y="181.3">11</text>
<text x="158.8" y="182.4">3V</text>
<text x="158.8" y="184.9">EN</text>
<text x="180.4" y="182.4">D8</text>
<text x="180.4" y="184.9">RX</text>
<text x="190.6" y="181.3">20</text>
<text x="190.6" y="183.8">19</text>
<text x="219.8" y="181.3">10</text>
<text x="366.5" y="184.7">12V</text>
<text x="148.9" y="186.3">13</text>
<text x="148.9" y="188.9">14</text>
<text x="148.9" y="191.4">15</text>
<text x="158.8" y="187.5">RST</text>
<text x="158.8" y="190">G</text>
<text x="180.4" y="187.5">TX</text>
<text x="180.4" y="190">G</text>
<text x="190.6" y="186.3">18</text>
<text x="190.6" y="188.9">17</text>
<text x="190.6" y="191.4">16</text>
<text x="211.9" y="186.4">26631001RP2</text>
<text x="289.7" y="188.9">1</text>
<text x="311.2" y="188.9">4</text>
<text x="158.8" y="192.6">VIN</text>
<text x="180.4" y="192.6">3V</text>
<text x="278" y="192.5">1k</text>
<text x="289.7" y="196.5">2</text>
<text x="311.2" y="196.5">3</text>
<text x="87.7" y="199">1</text>
<text x="87.7" y="201.6">2</text>
<text x="224.8" y="200.2">VCC</text>
<text x="293.2" y="201.6">PC817</text>
<text x="316.1" y="200.1">220</text>
<text x="275.6" y="207.9">VCC</text>
<text x="366.5" y="215.2">12V</text>
<text x="294.8" y="219.4">1</text>
<text x="316.3" y="219.4">4</text>
<text x="283.1" y="223">1k</text>
<text x="294.8" y="227">2</text>
<text x="316.3" y="227">3</text>
<text x="298.3" y="232.1">PC817</text>
<text x="321.2" y="230.6">220</text>
<text x="270.6" y="240.9">VCC</text>
<text x="364" y="248.2">12V</text>
<text x="278" y="256">1k</text>
<text x="289.7" y="252.4">1</text>
<text x="311.2" y="252.4">4</text>
<text x="289.7" y="260">2</text>
<text x="311.2" y="260">3</text>
<text x="316.1" y="263.6">220</text>
<text x="293.2" y="265.1">PC817</text>
<text x="270.6" y="273.9">VCC</text>
<text x="364" y="281.3">12V</text>
<text x="289.7" y="285.4">1</text>
<text x="311.2" y="285.4">4</text>
<text x="278" y="289">1k</text>
<text x="289.7" y="293">2</text>
<text x="311.2" y="293">3</text>
<text x="293.2" y="298.2">PC817</text>
<text x="316.1" y="296.6">220</text>
</g>
<text font-size="1.2" x="179.1" y="198">(Arduino Magix)</text>
</svg>
